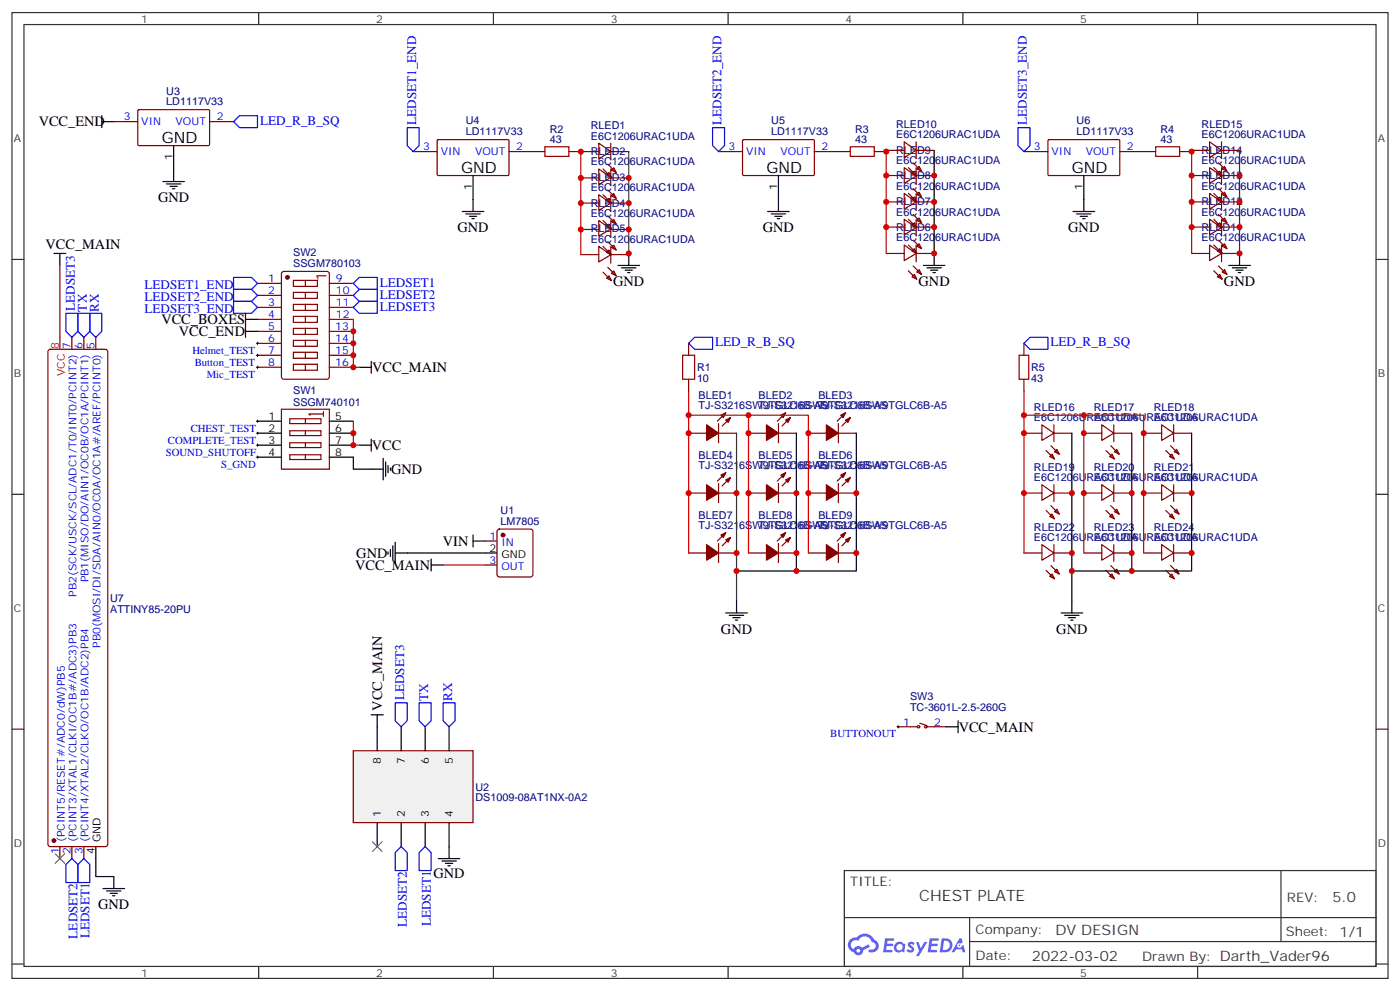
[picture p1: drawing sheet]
<svg xmlns="http://www.w3.org/2000/svg" width="412mm" height="292mm" viewBox="0 0 412 292" stroke-linecap="round" stroke-linejoin="round" font-family="sans-serif">
<g fill="none" stroke="#333" stroke-width=".35">
<path d="M3.5 3.7h405.4v284.3h-405.4zM7.1 7.2h398.2v277.3h-398.2zM76.2 3.7v3.5M145.3 3.7v3.5M214.5 3.7v3.5M283.6 3.7v3.5M352.8 3.7v3.5M3.5 76.4h3.6M405.3 76.4h3.6M3.5 145.5h3.6M405.3 145.5h3.6M3.5 214.7h3.6"/>
<path d="M405.3 214.7h3.6M248.7 256.3h156.6v28.2h-156.6zM377.3 256.3v20.9M248.7 270.1h156.5M285.6 277.2h119.6M285.6 270.1v14.2M3.5 283.8h3.6M76.2 284.5v3.5M145.3 284.5v3.5M214.5 284.5v3.5M283.6 284.5v3.5M352.8 284.5v3.5"/>
<path d="M405.3 283.8h3.6"/>
</g>
<g fill="#5487ff">
<path d="M267.7 277.5a1.22 1.22 0 0 1 1.7 .2l-.4 .6a.47 .47 0 0 0-.3-.4 .47 .47 0 0 0-.5 .2l.1 .2a1.14 1.14 0 0 1 .8 1.8 1.14 1.14 0 0 1-1.9 0l-.2-.2 .5-.6 .7 .5a.29 .29 0 0 0 .3-.3 .29 .29 0 0 0-.2-.3 1.04 1.04 0 0 1-.6-1.7z"/>
<path d="M260.7 276.2h2.4l.3 .2-.2 .5-1.8 .1-.1 .8h1.5l.3 .4-.3 .4h-1.6l-.2 1.1h1.7l.2 .3-.2 .3-2.6 .1z"/>
<path d="M273.8 276.2h2.4l.3 .2-.1 .5-1.8 .1-.2 .8h1.6l.3 .4-.4 .4-1.6-.1-.1 1.1 1.7 .1 .2 .3-.2 .3-2.6 .1z"/>
<path d="M282.6 276.2h.7l.3 1.3-.6 .3a.69 .69 0 0 0-1 .3 .69 .69 0 0 0 .4 .9 .69 .69 0 0 0 .9-.6l.5-.2 .6 2.2h-.8l-.2-.9h-1.8l-.5 .9h-.8z"/>
<path d="M269.8 277.3h.8l.6 1.8 1.1-1.8h.9l-2.6 4.2h-.8l.9-1.5z"/>
<path d="M277.4 276.2l-.6 4.2h1.3a2.11 2.11 0 0 0 2.5-2.1 2.11 2.11 0 0 0-2.5-2.1zM278.1 277a1.39 1.39 0 0 1 1.7 1.4 1.39 1.39 0 0 1-1.8 1.2h-.3z"/>
<path d="M263.7 277.8a1.54 1.54 0 0 0-.1 2.2 1.54 1.54 0 0 0 2.2 .1l.6 .3 .3-2.3-.2-.3h-.4a1.49 1.49 0 0 0-2.4 0zM264 278.8a.94 .94 0 0 1 1.8 0 .94 .94 0 0 1-1.8 0z"/>
<path d="M250.4 276.6a2.18 2.18 0 0 0 1.1 3.7 1.44 1.44 0 0 0 1.6 .9 1.44 1.44 0 0 0 1.2-1.4l2-1.1-.5-.7-1.9 1a1.47 1.47 0 0 0-2.4 .4 1.39 1.39 0 0 1-.7-1.9 1.39 1.39 0 0 1 2-.5 2.12 2.12 0 0 1 2.2-1.3 2.12 2.12 0 0 1 1.9 1.7 1.14 1.14 0 0 1 1.1 1.4 1.14 1.14 0 0 1-1.7 .7 .43 .43 0 0 0-.5 .4 .43 .43 0 0 0 .4 .5 1.98 1.98 0 0 0 2.5-1.2 1.98 1.98 0 0 0-1.2-2.6 3.1 3.1 0 0 0-5.3-.6l-.9 .1zM252.3 279.9a.55 .55 0 0 1 1.1 0 .55 .55 0 0 1-1.1 0z"/>
<circle cx="282.6" cy="278.3" r=".26"/>
</g>
<g fill="none" stroke="#870000" stroke-width=".35">
<path d="M33.5 35.8h7.1M40.6 32.5l.3-.2h20.7l.1 .3v10.1l-.3 .2-20.7-.1-.1-.3zM61.7 35.8h7.1M121.7 44.6h7.1M128.8 41.3l.3-.2h20.7l.1 .4v10l-.3 .2-20.7-.1-.1-.3zM149.9 44.6h10.6M167.6 44.6h8.8M171.1 52.4h5.3M171.1 59.8h5.3M176.4 42.2l3.5 2.4-3.5 2.1zM176.4 49.8l3.5 2.4-3.5 2.1zM176.4 57.3l3.5 2.5-3.5 2.1z"/>
<path d="M177.6 49.7l2.5 2.5M177.6 57.3l2.5 2.5M178.7 51.5l.7-.7 .7 1.4zM178.7 59.1l.7-.7 .7 1.4zM179 48.3l2.5 2.5M179 55.9l2.5 2.5M179.9 44.6h5.3M179.9 42.2v4.9M179.9 49.8v4.9M179.9 57.3v5M179.9 52.4h5.3M179.9 59.8h5.3"/>
<path d="M180.1 57.7l.7-.7 .7 1.4zM180.8 49.4l.7 1.4-1.4-.7zM211.7 44.6h7M218.8 41.3l.3-.2h20.6l.2 .4-.1 10-.3 .2-20.6-.1-.2-.3zM239.9 44.6h10.6M257.5 44.6h3.6M261.1 59.4h5.2M261.1 51.7h5.2M261.1 44.3h5.2M266.3 57l3.6 2.4-3.6 2.1zM266.3 49.4l3.6 2.4-3.6 2.1zM266.3 41.8l3.6 2.4-3.6 2.1z"/>
<path d="M267.6 56.9l2.5 2.5M267.6 49.3l2.5 2.5M268.6 58.7l.7-.7 .8 1.4zM268.6 51.1l.7-.7 .8 1.4zM269 55.5l2.5 2.5M269 47.9l2.5 2.5M269.9 41.8v4.9M269.9 49.4v4.9M269.9 57v4.9M269.9 59.4h5.3M269.9 51.7h5.3M269.9 44.3h5.3"/>
<path d="M270.1 57.3l.7-.7 .7 1.4zM270.8 49l.7 1.4-1.4-.7zM301.6 44.6h7.1M308.7 41.3l.3-.2h20.7l.1 .4v10l-.3 .2-20.6-.1-.2-.3zM329.8 44.6h10.6M347.5 44.6h3.5M351 59.4h5.3M351 51.7h5.3M351 44.3h5.3M356.3 57l3.5 2.4-3.5 2.1zM356.3 49.4l3.5 2.4-3.5 2.1zM356.3 41.8l3.5 2.4-3.5 2.1z"/>
<path d="M357.5 56.9l2.5 2.5M357.5 49.3l2.5 2.5M358.6 51.1l.7-.7 .7 1.4zM359 55.5l2.4 2.5M359 47.9l2.4 2.5M359.3 58l.7 1.4-1.4-.7zM359.8 59.4h5.3M359.8 51.7h5.3M359.8 44.3h5.3M359.8 41.8v4.9M359.8 49.4v4.9M359.8 57v4.9"/>
<path d="M360 57.3l.7-.7 .7 1.4zM360 49.7l.7-.7 .7 1.4zM171.1 67.6h5.3M171.1 75h5.3M176.4 64.9l3.5 2.5-3.5 2.1zM176.4 72.5l3.5 2.5-3.5 2.1zM177.6 64.9l2.5 2.5M177.6 72.5l2.5 2.5M179 63.5l2.5 2.5M179 71.1l2.5 2.5M179 78.7l2.5 2.5M179.4 66l.7 1.4-1.4-.7z"/>
<path d="M179.4 73.6l.7 1.4-1.4-.7zM179.9 64.9v5M179.9 72.5v5M179.9 67.6h5.3M179.9 75h5.3M180.1 65.3l.7-.7 .7 1.4zM180.1 72.9l.7-.7 .7 1.4zM261.1 74.6h5.2M261.1 66.9h5.2M266.3 72.1l3.6 2.5-3.6 2.1zM266.3 64.5l3.6 2.5-3.6 2.1zM267.6 79.7l2.5 2.5"/>
<path d="M267.6 72.1l2.5 2.5M267.6 64.5l2.5 2.5M268.6 73.9l.7-.7 .8 1.4zM268.6 66.3l.7-.7 .8 1.4zM269 78.3l2.5 2.5M269 70.7l2.5 2.5M269 63.1l2.5 2.5M269.9 74.6h5.3M269.9 64.5v5M269.9 72.1v5M269.9 66.9h5.3M270.1 64.9l.7-.7 .7 1.4z"/>
<path d="M270.8 79.4l.7 1.4-1.4-.7zM270.8 71.8l.7 1.4-1.4-.7zM351 74.6h5.3M351 66.9h5.3M356.3 72.1l3.5 2.5-3.5 2.1zM356.3 64.5l3.5 2.5-3.5 2.1zM357.5 79.7l2.5 2.5M357.5 72.1l2.5 2.5M357.5 64.5l2.5 2.5M359 78.3l2.4 2.5M359 70.7l2.4 2.5M359 63.1l2.4 2.5"/>
<path d="M359.3 73.2l.7 1.4-1.4-.7zM359.3 65.6l.7 1.4-1.4-.7zM359.8 74.6h5.3M359.8 66.9h5.3M359.8 64.5v5M359.8 72.1v5M360 72.5l.7-.7 .7 1.4zM360 64.9l.7-.7 .7 1.4zM21.2 99.3v3.5M24.7 99.3v3.5M28.2 99.3v3.5M177.6 80.1l2.5 2.5"/>
<path d="M178.7 81.9l.7-.7 .7 1.4zM180.1 80.5l.7-.7 .7 1.4zM268.6 81.5l.7-.7 .8 1.4zM359.3 80.8l.7 1.4-1.4-.7zM360 80.1l.7-.7 .7 1.4zM14.3 103l.5-.2h16.2l.5 .2 .2 .5v145l-.2 .5-.5 .2h-16.2l-.5-.2-.2-.5v-145zM202.8 101.1v3.5M202.8 111.7v3.5M301.6 101.1v3.5M301.6 111.7v3.5M202.8 127.5h5.3M211.7 127.5h5.3"/>
<path d="M211.7 124.7v5.7M213.8 121.5l-2.5 2.5M213.8 139.2l-2.5 2.4M215.2 122.9l-2.5 2.5M220.5 127.5h5.3M229.3 127.5h5.3M229.3 124.7v5.7M231.4 121.5l-2.4 2.5M231.4 139.2l-2.4 2.4M232.8 122.9l-2.4 2.5M238.1 127.5h5.3M246.9 127.5h5.3"/>
<path d="M246.9 124.7v5.7M249.1 121.5l-2.5 2.5M249.1 139.2l-2.5 2.4M250.5 122.9l-2.5 2.5M301.6 127.5h5.3M306.9 125.1l3.5 2.4-3.5 2.1zM308.2 132.6l2.4 2.5M309.2 134.4l.7-.7 .7 1.4zM309.6 131.2l2.4 2.5M310.4 127.5h5.3M310.4 125.1v4.9M310.6 133l.7-.7 .7 1.4z"/>
<path d="M319.3 127.5h5.3M324.6 125.1l3.5 2.4-3.5 2.1zM325.8 132.6l2.5 2.5M327.2 131.2l2.5 2.5M327.6 133.7l.7 1.4-1.5-.7zM328.1 127.5h5.3M328.1 125.1v4.9M328.3 133l.7-.7 .7 1.4zM336.9 127.5h5.3M342.2 125.1l3.5 2.4-3.5 2.1zM343.4 132.6l2.5 2.5M344.5 134.4l.7-.7 .7 1.4z"/>
<path d="M344.8 131.2l2.5 2.5M345.7 127.5h5.3M345.7 125.1v4.9M345.9 133l.7-.7 .7 1.4zM142.9 159.3h3.5M146.6 156l.5-.2h9.2l.5 .2 .2 .5v12.7l-.2 .5-.5 .2h-9.2l-.5-.3-.2-.4v-12.7zM202.8 145.2h5.3M211.7 142.3v5.7M211.7 160v5.6M211.7 145.2h5.3M213.8 156.8l-2.5 2.5M215.2 140.6l-2.5 2.5"/>
<path d="M215.2 158.2l-2.5 2.5M220.5 145.2h5.3M229.3 142.3v5.7M229.3 160v5.6M229.3 145.2h5.3M231.4 156.8l-2.4 2.5M232.8 140.6l-2.4 2.5M232.8 158.2l-2.4 2.5M238.1 145.2h5.3M246.9 142.3v5.7M246.9 160v5.6M246.9 145.2h5.3"/>
<path d="M249.1 156.8l-2.5 2.5M250.5 140.6l-2.5 2.5M250.5 158.2l-2.5 2.5M301.6 145.2h5.3M306.9 142.7l3.5 2.5-3.5 2.1zM308.2 150.3l2.4 2.5M309.2 152l.7-.7 .7 1.5zM309.6 148.9l2.4 2.4M310.4 142.7v4.9M310.4 145.2h5.3M310.6 150.6l.7-.7 .7 1.4zM319.3 145.2h5.3"/>
<path d="M324.6 142.7l3.5 2.5-3.5 2.1zM325.8 150.3l2.5 2.5M327.2 148.9l2.5 2.4M327.6 151.3l.7 1.5-1.5-.8zM328.1 145.2h5.3M328.1 142.7v4.9M328.3 150.6l.7-.7 .7 1.4zM336.9 145.2h5.3M342.2 142.7l3.5 2.5-3.5 2.1zM343.4 150.3l2.5 2.5M344.5 152l.7-.7 .7 1.5zM344.8 148.9l2.5 2.4"/>
<path d="M345.7 145.2h5.3M345.7 142.7v4.9M345.9 150.6l.7-.7 .7 1.4zM142.9 166.3h3.5M202.8 162.8h5.3M211.7 162.8h5.3M220.5 162.8h5.3M229.3 162.8h5.3M238.1 162.8h5.3M246.9 162.8h5.3M301.6 162.8h5.3M306.9 160.3l3.5 2.5-3.5 2.1z"/>
<path d="M308.2 167.9l2.4 2.5M309.2 169.7l.7-.7 .7 1.4zM309.6 166.5l2.4 2.5M310.4 160.3v5M310.4 162.8h5.3M310.6 168.3l.7-.7 .7 1.4zM319.3 162.8h5.3M324.6 160.3l3.5 2.5-3.5 2.1zM325.8 167.9l2.5 2.5M326.8 169.7l.8-.7 .7 1.4zM327.2 166.5l2.5 2.5M328.1 162.8h5.3"/>
<path d="M328.1 160.3v5M328.3 168.3l.7-.7 .7 1.4zM336.9 162.8h5.3M342.2 160.3l3.5 2.5-3.5 2.1zM343.4 167.9l2.5 2.5M344.5 169.7l.7-.7 .7 1.4zM344.8 166.5l2.5 2.5M345.7 162.8h5.3M345.7 160.3v5M345.9 168.3l.7-.7 .7 1.4zM17.6 249.2v3.6M21.2 249.2v3.6"/>
<path d="M24.7 249.2v3.6"/>
</g>
<g fill="#870000" stroke="#870000" stroke-width=".35">
<path d="M213.8 123.6l1.4-.7-.7 1.5z"/>
<path d="M212.4 122.2l1.4-.7-.7 1.4z"/>
<path d="M208.1 125.1l3.6 2.4-3.6 2.1z"/>
<path d="M231.4 123.6l1.4-.7-.7 1.5z"/>
<path d="M230 122.2l1.4-.7-.7 1.4z"/>
<path d="M225.8 125.1l3.5 2.4-3.5 2.1z"/>
<path d="M249.1 123.6l1.4-.7-.7 1.5z"/>
<path d="M247.6 122.2l1.5-.7-.7 1.4z"/>
<path d="M243.4 125.1l3.5 2.4-3.5 2.1z"/>
<path d="M213.8 141.3l1.4-.7-.7 1.4z"/>
<path d="M212.4 139.9l1.4-.7-.7 1.4z"/>
<path d="M208.1 142.7l3.6 2.5-3.6 2.1z"/>
<path d="M231.4 141.3l1.4-.7-.7 1.4z"/>
<path d="M230 139.9l1.4-.7-.7 1.4z"/>
<path d="M225.8 142.7l3.5 2.5-3.5 2.1z"/>
<path d="M249.1 141.3l1.4-.7-.7 1.4z"/>
<path d="M247.6 139.9l1.5-.7-.7 1.4z"/>
<path d="M243.4 142.7l3.5 2.5-3.5 2.1z"/>
<path d="M213.8 158.9l1.4-.7-.7 1.4z"/>
<path d="M212.4 157.5l1.4-.7-.7 1.4z"/>
<path d="M208.1 160.3l3.6 2.5-3.6 2.1z"/>
<path d="M231.4 158.9l1.4-.7-.7 1.4z"/>
<path d="M230 157.5l1.4-.7-.7 1.4z"/>
<path d="M225.8 160.3l3.5 2.5-3.5 2.1z"/>
<path d="M249.1 158.9l1.4-.7-.7 1.4z"/>
<path d="M247.6 157.5l1.5-.7-.7 1.4z"/>
<path d="M243.4 160.3l3.5 2.5-3.5 2.1z"/>
<circle cx="148.2" cy="157.5" r=".53"/>
<circle cx="15.9" cy="247.5" r=".53"/>
</g>
<g fill="none" stroke="#000" stroke-width=".35">
<path d="M30 35.8h3.5M30 34v3.6M48 53.4h6.3M49 54.2h4.3M50.1 54.9h2.1M50.8 55.6h.7M51.2 42.9v10.5M139.3 51.7v10.6M229.3 51.7v10.6M275.2 44.3v33.8M319.3 51.7v10.6M15.9 74.6h3.5"/>
<path d="M17.6 74.6v3.5M136.2 62.3h6.3M137.2 63h4.3M138.3 63.7h2.1M139 64.4h.7M182 78.1h6.4M183.1 78.8h4.2M184.1 79.6h2.2M185.2 74.6v3.5M226.1 62.3h6.4M227.2 63h4.2M228.2 63.7h2.2"/>
<path d="M229 64.4h.7M272 78.1h6.3M273 78.8h4.3M274.1 79.6h2.1M316.1 62.3h6.3M317.1 63h4.3M318.2 63.7h2.1M318.9 64.4h.7M361.9 78.1h6.4M363 78.8h4.2M364.1 79.6h2.1M365.1 74.6v3.5"/>
<path d="M184.9 80.3h.7M274.8 80.3h.7M364.8 80.3h.7M234.6 127.5v40.6h-17.6M252.2 127.5v40.6h-17.6M315.7 127.5v52.9M333.4 127.5v40.6h-17.7M351 127.5v40.6h-17.6M116.4 159.6v6.4M114.3 162.5v.7M115 161.7v2.2M115.7 160.7v4.2"/>
<path d="M116.4 162.8h30M217 176.9v3.5M213.8 180.4h6.3M214.8 181.2h4.3M215.9 181.9h2.1M216.6 182.6h.7M312.6 180.4h6.3M313.6 181.2h4.3M314.7 181.9h2.1M315.4 182.6h.7M28.2 249.2v8.9h5.3v3.5M30.3 261.6h6.4"/>
<path d="M31.4 262.3h4.2M32.5 263h2.1M33.2 263.7h.7"/>
</g>
<path d="M171.1 44.6v30.4M261.1 44.3v30.3M351 44.3v30.3M17.6 78.1v24.7M202.8 115.2v7h17.7v40.6M301.6 115.2v47.6M202.8 122.2v40.6M220.5 122.2h17.6v40.6M301.6 122.2h17.7v40.6M319.3 122.2h17.6v40.6M130.5 166.3h12.4" fill="none" stroke="#f00" stroke-width=".35"/>
<path d="M185.2 44.6v30.4M365.1 44.3v30.3M217 127.5v49.4" fill="none" stroke="#333" stroke-width=".35"/>
<path d="M68.8 35.8l1.8-1.8h5.2v3.6h-5.2zM119.9 37.6h3.6v5.3l-1.8 1.7-1.8-1.7zM209.9 37.6h3.5v5.3l-1.7 1.7-1.8-1.7zM299.9 37.6h3.5v5.3l-1.8 1.7-1.7-1.7zM19.4 92.3h3.5v5.2l-1.7 1.8-1.8-1.8zM202.8 101.1l1.8-1.8h5.3v3.5h-5.3zM301.6 101.1l1.8-1.8h5.3v3.5h-5.3zM21.2 252.8l1.7 1.7v5.3h-3.5v-5.3zM24.7 252.8l1.8 1.7v5.3h-3.6v-5.3z" fill="none" stroke="#00f" stroke-width=".35"/>
<path d="M16.2 251.4l2.8 2.8M19 251.4l-2.8 2.8" fill="none" stroke="#3c3" stroke-width=".35"/>
<path d="M160.5 43.2h7.1v2.8h-7.1zM250.5 43.2h7v2.8h-7zM340.4 43.2h7.1v2.8h-7.1zM201.1 104.6h3.5v7.1h-3.5zM300.2 104.6h2.8v7.1h-2.8z" fill="none" stroke="#a10000" stroke-width=".35"/>
<path d="M104.1 221h35.2v21.2h-35.2z" fill="#f0f0f0" stroke="#870000" stroke-width=".35"/>
<g fill="none" stroke="#000" stroke-width=".35">
<path d="M72.3 97.5h3.5M72.3 92.3v7M72.3 94h3.5M105.8 108.1h3.6M109.4 106.4v3.5M75.8 124h7.1M75.8 127.5h7.1M75.8 131.1h7.1M75.8 134.6h7.1M97 134.6h7.1v3.5h8.8M97 124h7.1M97 127.5h7.1"/>
<path d="M97 131.1h7.1M105.8 131.1h3.6M109.4 129.3v3.5M112.9 134.9v6.4M113.6 136v4.2M114.3 137.1v2.1M115 137.8v.7M139.3 159.3h3.6M139.3 157.5v3.5M127 166.3h3.5M127 164.6v3.5M109.4 210.4h3.5"/>
<path d="M111.1 210.4v10.6M118.2 214v7M125.2 214v7M132.3 214v7M278.7 214h3.5M282.2 212.2v3.5M111.1 242.2v7M118.2 242.2v7M125.2 242.2v7M129.1 252.8h6.4M130.2 253.5h4.2M131.2 254.2h2.1"/>
<path d="M131.9 254.9h.7M132.3 242.2v10.6"/>
</g>
<g fill="none" stroke="#870000" stroke-width=".35">
<path d="M75.8 83.4h7.1M75.8 87h7.1M75.8 90.5h7.1M75.8 94h7.1M75.8 97.5h7.1M83.1 80.1l.5-.2h12.7l.7 .4v30.6l-.4 .7-13 .1-.6-.5-.1-30.6zM86.4 86.1h7.1v1.7h-7.1zM86.4 89.6h7.1v1.8h-7.1zM86.4 82.6h7.1v1.7h-7.1zM86.4 93.1h7.1v1.8h-7.1zM86.4 96.7h7.1v1.7h-7.1zM90 82.6v1.7"/>
<path d="M90 86.1v1.7M90 89.6v1.8M90 93.1v1.8M90 96.7v1.7M97 83.4h7.1M97 87h7.1M97 90.5h7.1M97 94h7.1M97 97.5h7.1M75.8 101.1h7.1M75.8 104.6h7.1M75.8 108.1h7.1"/>
<path d="M86.4 100.2h7.1v1.8h-7.1zM86.4 103.7h7.1v1.8h-7.1zM86.4 107.2h7.1v1.8h-7.1zM90 100.2v1.8M90 103.7v1.8M90 107.2v1.8M97 101.1h7.1M97 104.6h7.1M97 108.1h7.1M82.9 120.5h14.1v17.6h-14.1zM85.4 123.3h9.1v1.4h-9.1zM85.4 126.8h9.1v1.4h-9.1z"/>
<path d="M85.4 130.4h9.1v1.4h-9.1zM85.4 133.9h9.1v1.4h-9.1zM90 123.3v1.4M90 126.8v1.4M90 130.4v1.4M90 133.9v1.4M95.2 121.2v1.4M95.2 121.9h-4.2l.4 .3M264.6 214h5.6M270.9 212.9l2.1 .7M273 214h5.7"/>
<circle cx="270.6" cy="214" r=".35"/>
<circle cx="272.7" cy="214" r=".35"/>
</g>
<circle cx="84.7" cy="81.7" r=".53" fill="#870000" stroke="#870000" stroke-width=".35"/>
<g fill="none" stroke="#000" stroke-width=".29">
<path d="M75.5 108.1h.7M75.5 104.6h.7M75.5 101.1h.7M75.8 100.7v.7M75.8 104.2v.8M75.8 107.8v.7M75.5 124h.7M75.5 127.5h.7M75.5 131.1h.7M75.5 134.6h.7M75.8 123.6v.8M75.8 127.2v.7"/>
<path d="M75.8 130.7v.7M75.8 134.2v.7M264.2 214h.7M264.6 213.6v.7"/>
</g>
<g fill="none" stroke="#00f" stroke-width=".35">
<path d="M22.9 92.3h3.6v5.2l-1.8 1.8-1.8-1.8zM26.5 92.3h3.5v5.2l-1.8 1.8-1.7-1.8zM68.8 81.7h5.3l1.7 1.7-1.7 1.8h-5.3zM68.8 85.2h5.3l1.7 1.8-1.7 1.7h-5.3zM68.8 88.7h5.3l1.7 1.8-1.7 1.8h-5.3zM104.1 83.4l1.7-1.7h5.3v3.5h-5.3zM104.1 87l1.7-1.8h5.3v3.5h-5.3zM104.1 90.5l1.7-1.8h5.3v3.6h-5.3zM116.4 206.9h3.5v5.3l-1.7 1.8-1.8-1.8zM123.5 206.9h3.5v5.3l-1.8 1.8-1.7-1.8zM130.5 206.9h3.6v5.3l-1.8 1.8-1.8-1.8zM118.2 249.2l1.7 1.8v5.3h-3.5v-5.3z"/>
<path d="M125.2 249.2l1.8 1.8v5.3h-3.5v-5.3z"/>
</g>
<path d="M109.7 247.8l2.8 2.8M112.5 247.8l-2.8 2.8" fill="none" stroke="#3c3" stroke-width=".35"/>
<path d="M104.1 94v14.1h1.7M104.1 124v7.1h1.7" fill="none" stroke="#f00" stroke-width=".35"/>
<g fill="#c00">
<circle cx="171.1" cy="52.4" r=".88"/>
<circle cx="171.1" cy="59.8" r=".88"/>
<circle cx="171.1" cy="67.6" r=".88"/>
<circle cx="185.2" cy="52.4" r=".88"/>
<circle cx="185.2" cy="59.8" r=".88"/>
<circle cx="185.2" cy="67.6" r=".88"/>
<circle cx="261.1" cy="66.9" r=".88"/>
<circle cx="261.1" cy="59.4" r=".88"/>
<circle cx="261.1" cy="51.7" r=".88"/>
<circle cx="275.2" cy="66.9" r=".88"/>
<circle cx="275.2" cy="59.4" r=".88"/>
<circle cx="275.2" cy="51.7" r=".88"/>
<circle cx="351" cy="66.9" r=".88"/>
<circle cx="351" cy="59.4" r=".88"/>
<circle cx="351" cy="51.7" r=".88"/>
<circle cx="365.1" cy="66.9" r=".88"/>
<circle cx="365.1" cy="59.4" r=".88"/>
<circle cx="365.1" cy="51.7" r=".88"/>
<circle cx="238.1" cy="145.2" r=".88"/>
<circle cx="217" cy="145.2" r=".88"/>
<circle cx="252.2" cy="145.2" r=".88"/>
<circle cx="234.6" cy="145.2" r=".88"/>
<circle cx="319.3" cy="145.2" r=".88"/>
<circle cx="336.9" cy="145.2" r=".88"/>
<circle cx="333.4" cy="145.2" r=".88"/>
<circle cx="315.7" cy="145.2" r=".88"/>
<circle cx="351" cy="145.2" r=".88"/>
<circle cx="238.1" cy="127.5" r=".88"/>
<circle cx="202.8" cy="127.5" r=".88"/>
<circle cx="202.8" cy="145.2" r=".88"/>
<circle cx="217" cy="162.8" r=".88"/>
<circle cx="217" cy="168.1" r=".88"/>
<circle cx="234.6" cy="162.8" r=".88"/>
<circle cx="234.6" cy="168.1" r=".88"/>
<circle cx="252.2" cy="162.8" r=".88"/>
<circle cx="275.2" cy="74.6" r=".88"/>
<circle cx="365.1" cy="74.6" r=".88"/>
<circle cx="315.7" cy="162.8" r=".88"/>
<circle cx="319.3" cy="127.5" r=".88"/>
<circle cx="319.3" cy="122.2" r=".88"/>
<circle cx="336.9" cy="127.5" r=".88"/>
<circle cx="315.7" cy="168.1" r=".88"/>
<circle cx="333.4" cy="162.8" r=".88"/>
<circle cx="333.4" cy="168.1" r=".88"/>
<circle cx="351" cy="162.8" r=".88"/>
<circle cx="185.2" cy="74.6" r=".88"/>
<circle cx="220.5" cy="127.5" r=".88"/>
<circle cx="220.5" cy="145.2" r=".88"/>
<circle cx="202.8" cy="122.2" r=".88"/>
<circle cx="220.5" cy="122.2" r=".88"/>
<circle cx="301.6" cy="122.2" r=".88"/>
<circle cx="301.6" cy="127.5" r=".88"/>
<circle cx="301.6" cy="145.2" r=".88"/>
<circle cx="171.1" cy="44.6" r=".88"/>
<circle cx="261.1" cy="44.6" r=".88"/>
<circle cx="351" cy="44.6" r=".88"/>
<circle cx="104.1" cy="97.5" r=".88"/>
<circle cx="104.1" cy="101.1" r=".88"/>
<circle cx="104.1" cy="104.6" r=".88"/>
<circle cx="104.1" cy="108.1" r=".88"/>
<circle cx="104.1" cy="127.5" r=".88"/>
<circle cx="104.1" cy="131.1" r=".88"/>
</g>
<g font-size="4.6">
<text x="47.6" y="42.2">GND</text>
<text x="135.8" y="51">GND</text>
<text x="225.8" y="51">GND</text>
<text x="315.7" y="51">GND</text>
</g>
<text font-size="4.6" fill="#333" x="270.8" y="265.3">CHEST PLATE</text>
<g font-size="4.2">
<text x="11.4" y="37.2">VCC_END</text>
<text x="46.6" y="59.6">GND</text>
<text x="134.8" y="68.4">GND</text>
<text x="224.7" y="68.4">GND</text>
<text x="314.7" y="68.4">GND</text>
<text x="13.4" y="73.4">VCC_MAIN</text>
<text x="180.6" y="84.2">GND</text>
<text x="270.6" y="84.2">GND</text>
<text x="360.5" y="84.2">GND</text>
<text x="47.5" y="95.5">VCC_BOXES</text>
<text x="52.7" y="99">VCC_END</text>
<text x="109.6" y="109.6">VCC_MAIN</text>
<text x="109.5" y="132.5">VCC</text>
<text x="115.2" y="139.5">GND</text>
<text x="130.5" y="160.7">VIN</text>
<text x="104.6" y="167.7">VCC_MAIN</text>
<text x="105" y="164.2">GND</text>
<text x="212.4" y="186.5">GND</text>
<text x="311.2" y="186.6">GND</text>
<text x="112.5" y="209.2" transform="rotate(-90 112.5 209.2)">VCC_MAIN</text>
<text x="282.4" y="215.4">VCC_MAIN</text>
<text x="127.7" y="258.4">GND</text>
<text x="28.9" y="267.7">GND</text>
</g>
<text font-size="4.2" fill="#800" x="96.1" y="82.8" transform="rotate(-90 96.1 82.8)">1</text>
<g font-size="4.2" fill="#333">
<text x="392.5" y="265.6">5.0</text>
<text x="310.9" y="275.1">DV DESIGN</text>
<text x="304" y="282.9">2022-03-02</text>
</g>
<g font-size="3.9" fill="#00f">
<text x="76.6" y="36.7">LED_R_B_SQ</text>
<text x="122.6" y="36.8" transform="rotate(-90 122.6 36.8)">LEDSET1_END</text>
<text x="212.5" y="36.8" transform="rotate(-90 212.5 36.8)">LEDSET2_END</text>
<text x="302.5" y="36.8" transform="rotate(-90 302.5 36.8)">LEDSET3_END</text>
<text x="42.5" y="85.1">LEDSET1_END</text>
<text x="42.6" y="88.6">LEDSET2_END</text>
<text x="111.9" y="84.4">LEDSET1</text>
<text x="111.9" y="87.9">LEDSET2</text>
<text x="22" y="91.5" transform="rotate(-90 22 91.5)">LEDSET3</text>
<text x="25.5" y="91.7" transform="rotate(-90 25.5 91.7)">TX</text>
<text x="29.1" y="91.7" transform="rotate(-90 29.1 91.7)">RX</text>
<text x="42.6" y="92.1">LEDSET3_END</text>
<text x="111.9" y="91.4">LEDSET3</text>
<text x="210.7" y="101.9">LED_R_B_SQ</text>
<text x="309.4" y="101.9">LED_R_B_SQ</text>
<text x="119" y="206.2" transform="rotate(-90 119 206.2)">LEDSET3</text>
<text x="126.1" y="206.4" transform="rotate(-90 126.1 206.4)">TX</text>
<text x="133.2" y="206.4" transform="rotate(-90 133.2 206.4)">RX</text>
<text x="119.8" y="272.8" transform="rotate(-90 119.8 272.8)">LEDSET2</text>
<text x="126.9" y="272.7" transform="rotate(-90 126.9 272.7)">LEDSET1</text>
<text x="22.8" y="276.3" transform="rotate(-90 22.8 276.3)">LEDSET2</text>
<text x="26.3" y="276.2" transform="rotate(-90 26.3 276.2)">LEDSET1</text>
</g>
<g font-size="3.9" fill="#333">
<text x="250.5" y="260.9">TITLE:</text>
<text x="379.1" y="265.6">REV:</text>
<text x="287.4" y="275.1">Company:</text>
<text x="378.7" y="275.7">Sheet: 1/1</text>
<text x="287.4" y="282.8">Date:</text>
<text x="336.4" y="282.8">Drawn By: Darth_Vader96</text>
</g>
<g font-size="3.2" fill="#333">
<text x="41.6" y="6.7">1</text>
<text x="110.8" y="6.7">2</text>
<text x="179.9" y="6.7">3</text>
<text x="249.1" y="6.7">4</text>
<text x="318.2" y="6.7">5</text>
<text x="4.1" y="41.8">A</text>
<text x="405.9" y="41.8">A</text>
<text x="4.1" y="110.9">B</text>
<text x="405.9" y="110.9">B</text>
<text x="4.1" y="180.1">C</text>
<text x="405.9" y="180.1">C</text>
<text x="4.1" y="249.2">D</text>
<text x="405.9" y="249.2">D</text>
<text x="41.6" y="287.5">1</text>
<text x="110.8" y="287.5">2</text>
<text x="179.9" y="287.5">3</text>
<text x="249.1" y="287.5">4</text>
<text x="318.2" y="287.5">5</text>
</g>
<g font-size="3.2" fill="#000080">
<text x="49" y="28">U3</text>
<text x="49" y="31">LD1117V33</text>
<text x="137.2" y="39.8">LD1117V33</text>
<text x="137.2" y="36.6">U4</text>
<text x="161.9" y="39.1">R2</text>
<text x="174" y="41.1">E6C1206URAC1UDA</text>
<text x="174" y="38">RLED1</text>
<text x="227.2" y="39.8">LD1117V33</text>
<text x="227.2" y="36.6">U5</text>
<text x="251.9" y="39.1">R3</text>
<text x="264" y="40.7">E6C1206URAC1UDA</text>
<text x="264" y="37.6">RLED10</text>
<text x="317.1" y="39.8">LD1117V33</text>
<text x="317.1" y="36.6">U6</text>
<text x="341.9" y="39.1">R4</text>
<text x="354" y="40.7">E6C1206URAC1UDA</text>
<text x="354" y="37.6">RLED15</text>
<text x="161.9" y="42.2">43</text>
<text x="174" y="45.6">RLED2</text>
<text x="251.9" y="42.2">43</text>
<text x="264" y="45.2">RLED9</text>
<text x="341.9" y="42.2">43</text>
<text x="354" y="45.2">RLED14</text>
<text x="174" y="48.7">E6C1206URAC1UDA</text>
<text x="174" y="53.2">RLED3</text>
<text x="264" y="52.8">RLED8</text>
<text x="264" y="48.3">E6C1206URAC1UDA</text>
<text x="354" y="52.8">RLED13</text>
<text x="354" y="48.3">E6C1206URAC1UDA</text>
<text x="174" y="56.3">E6C1206URAC1UDA</text>
<text x="264" y="55.9">E6C1206URAC1UDA</text>
<text x="354" y="55.9">E6C1206URAC1UDA</text>
<text x="174" y="63.9">E6C1206URAC1UDA</text>
<text x="174" y="60.8">RLED4</text>
<text x="264" y="63.5">E6C1206URAC1UDA</text>
<text x="264" y="60.4">RLED7</text>
<text x="354" y="63.5">E6C1206URAC1UDA</text>
<text x="354" y="60.4">RLED12</text>
<text x="174" y="71.5">E6C1206URAC1UDA</text>
<text x="174" y="68.4">RLED5</text>
<text x="264" y="71.1">E6C1206URAC1UDA</text>
<text x="264" y="68">RLED6</text>
<text x="354" y="71.1">E6C1206URAC1UDA</text>
<text x="354" y="68">RLED11</text>
<text x="86.4" y="75.4">SW2</text>
<text x="86.4" y="78.5">SSGM780103</text>
<text x="205.3" y="112.4">10</text>
<text x="205.3" y="109.3">R1</text>
<text x="303.7" y="112.4">43</text>
<text x="303.7" y="109.3">R5</text>
<text x="86.4" y="119.4">SSGM740101</text>
<text x="86.4" y="116">SW1</text>
<text x="205.8" y="117.4">BLED1</text>
<text x="223.4" y="117.4">BLED2</text>
<text x="241.1" y="117.4">BLED3</text>
<text x="205.8" y="120.5">TJ-S3216SW9TGLC6B-A5</text>
<text x="223.4" y="120.5">TJ-S3216SW9TGLC6B-A5</text>
<text x="241.1" y="120.5">TJ-S3216SW9TGLC6B-A5</text>
<text x="304.6" y="124">E6C1206URAC1UDA</text>
<text x="304.6" y="120.9">RLED16</text>
<text x="322.2" y="124">E6C1206URAC1UDA</text>
<text x="322.2" y="120.9">RLED17</text>
<text x="339.8" y="124">E6C1206URAC1UDA</text>
<text x="339.8" y="120.9">RLED18</text>
<text x="205.8" y="135">BLED4</text>
<text x="223.4" y="135">BLED5</text>
<text x="241.1" y="135">BLED6</text>
<text x="205.8" y="138.1">TJ-S3216SW9TGLC6B-A5</text>
<text x="223.4" y="138.1">TJ-S3216SW9TGLC6B-A5</text>
<text x="241.1" y="138.1">TJ-S3216SW9TGLC6B-A5</text>
<text x="304.6" y="141.6">E6C1206URAC1UDA</text>
<text x="304.6" y="138.6">RLED19</text>
<text x="322.2" y="141.6">E6C1206URAC1UDA</text>
<text x="322.2" y="138.6">RLED20</text>
<text x="339.8" y="141.6">E6C1206URAC1UDA</text>
<text x="339.8" y="138.6">RLED21</text>
<text x="147.5" y="154.5">LM7805</text>
<text x="147.5" y="151.3">U1</text>
<text x="205.8" y="155.8">TJ-S3216SW9TGLC6B-A5</text>
<text x="205.8" y="152.7">BLED7</text>
<text x="223.4" y="155.8">TJ-S3216SW9TGLC6B-A5</text>
<text x="223.4" y="152.7">BLED8</text>
<text x="241.1" y="155.8">TJ-S3216SW9TGLC6B-A5</text>
<text x="241.1" y="152.7">BLED9</text>
<text x="304.6" y="159.3">E6C1206URAC1UDA</text>
<text x="304.6" y="156.2">RLED22</text>
<text x="322.2" y="159.3">E6C1206URAC1UDA</text>
<text x="322.2" y="156.2">RLED23</text>
<text x="339.8" y="159.3">E6C1206URAC1UDA</text>
<text x="339.8" y="156.2">RLED24</text>
<text x="32.5" y="177.2">U7</text>
<text x="32.5" y="180.3">ATTINY85-20PU</text>
<text x="268.1" y="209.4">TC-3601L-2.5-260G</text>
<text x="268.1" y="206.2">SW3</text>
<text x="140.1" y="232.7">U2</text>
<text x="140.1" y="235.9">DS1009-08AT1NX-0A2</text>
</g>
<g font-size="3.2" fill="#00f">
<text x="36.4" y="35.5">3</text>
<text x="63.9" y="35.5">2</text>
<text x="41.6" y="36.9">VIN</text>
<text x="51.7" y="36.9">VOUT</text>
<text x="124.6" y="44.3">3</text>
<text x="129.8" y="45.7">VIN</text>
<text x="139.9" y="45.7">VOUT</text>
<text x="152" y="44.3">2</text>
<text x="214.6" y="44.3">3</text>
<text x="219.8" y="45.7">VIN</text>
<text x="229.9" y="45.7">VOUT</text>
<text x="242" y="44.3">2</text>
<text x="304.5" y="44.3">3</text>
<text x="309.7" y="45.7">VIN</text>
<text x="319.8" y="45.7">VOUT</text>
<text x="332" y="44.3">2</text>
<text x="78.9" y="83.1">1</text>
<text x="99" y="83.1">9</text>
<text x="78.9" y="86.6">2</text>
<text x="99" y="86.6">10</text>
<text x="78.9" y="90.1">3</text>
<text x="78.9" y="93.7">4</text>
<text x="99" y="90.1">11</text>
<text x="99" y="93.7">12</text>
<text x="78.9" y="97.2">5</text>
<text x="78.9" y="100.7">6</text>
<text x="98.8" y="97.2">13</text>
<text x="98.8" y="100.7">14</text>
<text x="20.8" y="102.7" transform="rotate(-90 20.8 102.7)">7</text>
<text x="24.3" y="102.7" transform="rotate(-90 24.3 102.7)">6</text>
<text x="27.9" y="102.7" transform="rotate(-90 27.9 102.7)">5</text>
<text x="56.7" y="104.2">Helmet_TEST</text>
<text x="57.4" y="107.7">Button_TEST</text>
<text x="78.9" y="104.2">7</text>
<text x="78.9" y="107.8">8</text>
<text x="98.8" y="104.2">15</text>
<text x="98.8" y="107.8">16</text>
<text x="60.9" y="111.2">Mic_TEST</text>
<text x="49.5" y="130.7">COMPLETE_TEST</text>
<text x="56.2" y="127.2">CHEST_TEST</text>
<text x="48.8" y="134.2">SOUND_SHUTOFF</text>
<text x="65.1" y="137.8">S_GND</text>
<text x="144.2" y="158.9">1</text>
<text x="147.7" y="160.7">IN</text>
<text x="144.2" y="166">3</text>
<text x="147.7" y="167.7">OUT</text>
<text x="26.1" y="171.5" transform="rotate(-90 26.1 171.5)">PB1(MISO/DO/AIN1/OC0B/OC1A/PCINT1)</text>
<text x="22.6" y="175.7" transform="rotate(-90 22.6 175.7)">PB2(SCK/USCK/SCL/ADC1/T0/INT0/PCINT2)</text>
<text x="29.6" y="190.8" transform="rotate(-90 29.6 190.8)">PB0(MOSI/DI/SDA/AIN0/OC0A/OC1A#/AREF/PCINT0)</text>
<text x="266.1" y="213.6">1</text>
<text x="275.2" y="213.6">2</text>
<text x="244.5" y="217.1">BUTTONOUT</text>
<text x="17.3" y="251.4" transform="rotate(-90 17.3 251.4)">1</text>
<text x="19" y="247.9" transform="rotate(-90 19 247.9)">(PCINT5/RESET#/ADC0/dW)PB5</text>
<text x="20.8" y="251.4" transform="rotate(-90 20.8 251.4)">2</text>
<text x="22.6" y="247.9" transform="rotate(-90 22.6 247.9)">(PCINT3/XTAL1/CLKI/OC1B#/ADC3)PB3</text>
<text x="24.3" y="251.4" transform="rotate(-90 24.3 251.4)">3</text>
<text x="26.1" y="247.9" transform="rotate(-90 26.1 247.9)">(PCINT4/XTAL2/CLKO/OC1B/ADC2)PB4</text>
</g>
<g font-size="3.2">
<text x="50.8" y="47" transform="rotate(-90 50.8 47)">1</text>
<text x="139" y="55.8" transform="rotate(-90 139 55.8)">1</text>
<text x="229" y="55.8" transform="rotate(-90 229 55.8)">1</text>
<text x="318.9" y="55.8" transform="rotate(-90 318.9 55.8)">1</text>
<text x="79.1" y="123.6">1</text>
<text x="98.8" y="123.6">5</text>
<text x="79.1" y="130.7">3</text>
<text x="79.1" y="127.2">2</text>
<text x="98.8" y="127.2">6</text>
<text x="98.8" y="130.7">7</text>
<text x="79.1" y="134.2">4</text>
<text x="98.8" y="134.2">8</text>
<text x="144.2" y="162.5">2</text>
<text x="147.7" y="164.2">GND</text>
<text x="112.2" y="224.8" transform="rotate(-90 112.2 224.8)">8</text>
<text x="119.2" y="224.8" transform="rotate(-90 119.2 224.8)">7</text>
<text x="126.3" y="224.8" transform="rotate(-90 126.3 224.8)">6</text>
<text x="133.3" y="224.8" transform="rotate(-90 133.3 224.8)">5</text>
<text x="112.2" y="240.4" transform="rotate(-90 112.2 240.4)">1</text>
<text x="119.2" y="240.4" transform="rotate(-90 119.2 240.4)">2</text>
<text x="126.3" y="240.4" transform="rotate(-90 126.3 240.4)">3</text>
<text x="133.3" y="240.4" transform="rotate(-90 133.3 240.4)">4</text>
<text x="27.9" y="251.4" transform="rotate(-90 27.9 251.4)">4</text>
<text x="29.6" y="247.9" transform="rotate(-90 29.6 247.9)">GND</text>
</g>
<g font-size="3.2" fill="#f00">
<text x="17.3" y="102.7" transform="rotate(-90 17.3 102.7)">8</text>
<text x="19" y="110.7" transform="rotate(-90 19 110.7)">VCC</text>
</g>
</svg>
